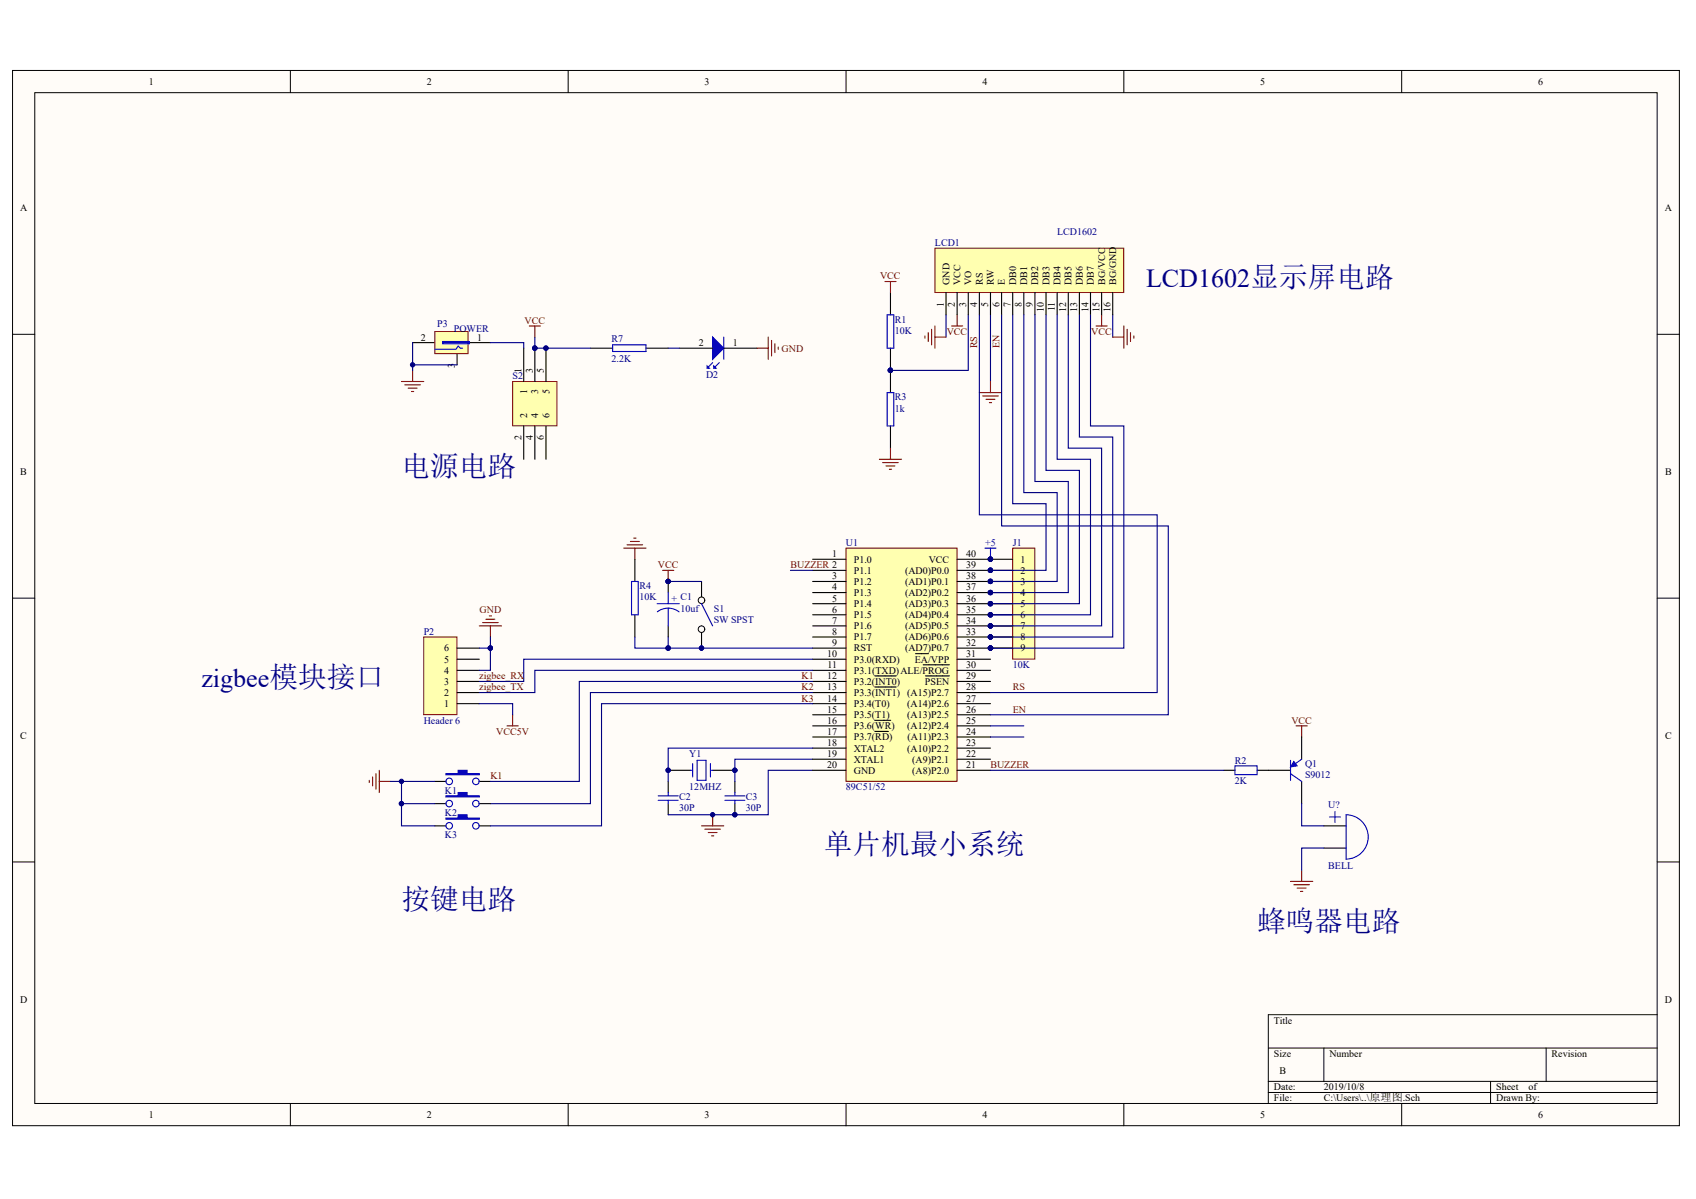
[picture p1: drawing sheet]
<svg xmlns="http://www.w3.org/2000/svg" width="297mm" height="210mm" viewBox="0 0 297 210" stroke-linecap="round" stroke-linejoin="round" font-family="sans-serif">
<g fill="#fffcf8" stroke="#000" stroke-width=".18">
<path d="M2.2 12.3h291.9v184.8h-291.9z"/>
<path d="M6.1 16.2h284.1v177h-284.1z"/>
</g>
<g fill="none" stroke="#000" stroke-width=".18">
<path d="M50.9 12.3v3.9M99.5 12.3v3.9M148.2 12.3v3.9M196.8 12.3v3.9M245.5 12.3v3.9M2.2 58.5h3.9M290.3 58.5h3.8M2.2 104.7h3.9M290.3 104.7h3.8M2.2 150.9h3.9M290.3 150.9h3.8M290.3 177.6h-68.2v15.6"/>
<path d="M50.9 193.2v3.9M99.5 193.2v3.9M148.2 193.2v3.9M196.8 193.2v3.9M222.1 183.5h68.2M222.1 189.3h68.2M222.1 191.3h68.2M231.9 183.5v5.8M245.5 193.2v3.9M261.1 189.3v3.9M270.8 183.5v5.8"/>
</g>
<path d="M117 101.8v1.9M117 109.6v1.9M117 136.8v1.9M128.7 136.8v1.9M117 140.7v1.9M128.7 140.7v1.9" fill="none" stroke="#000" stroke-width=".19"/>
<g fill="none" stroke="#00f" stroke-width=".19">
<path d="M115.1 105.7h3.9M117 106.5l1.2 .2 .7 .4M117 106.5l-1.2 .2-.7 .4M117 103.7v2M117 106.5v3.1M115.3 139.3h3.5M117 138.7v.6M127 139.3h3.5M128.7 138.7v.6M115.3 140.1h3.5M117 140.1v.6M127 140.1h3.5"/>
<path d="M128.7 140.1v.6"/>
</g>
<g fill="#000080" stroke="#000080" stroke-width=".18">
<circle cx="128.7" cy="142.6" r=".38"/>
<circle cx="117" cy="101.8" r=".38"/>
</g>
<path d="M177.4 96h3.8v19.4h-3.8z" fill="#ffffb0" stroke="#800000" stroke-width=".18"/>
<g fill="none" stroke="#000" stroke-width=".19">
<path d="M72.3 60h3.9M82 60h3.9M156 51.2v3.9M80.1 61.9v2M156 61v7.7M156 74.6v3.9M111.2 97.9v3.9M173.5 97.9h3.9M173.5 99.9h3.9M111.2 107.6v3.9M173.5 101.8h3.9M173.5 103.7h3.9"/>
<path d="M173.5 105.7h3.9M173.5 107.6h3.9M173.5 109.6h3.9M173.5 111.5h3.9M173.5 113.5h3.9M117 134.9h3.9M124.8 134.9h3.9"/>
</g>
<g fill="#000080" stroke="#000080" stroke-width=".18">
<circle cx="173.5" cy="97.9" r=".38"/>
<circle cx="173.5" cy="99.8" r=".38"/>
<circle cx="173.5" cy="101.8" r=".38"/>
<circle cx="173.5" cy="103.7" r=".38"/>
<circle cx="173.5" cy="105.7" r=".38"/>
<circle cx="173.5" cy="107.6" r=".38"/>
<circle cx="173.5" cy="109.6" r=".38"/>
<circle cx="173.5" cy="111.5" r=".38"/>
<circle cx="173.5" cy="113.5" r=".38"/>
<circle cx="117" cy="134.8" r=".38"/>
<circle cx="128.7" cy="134.8" r=".38"/>
<circle cx="117" cy="113.5" r=".38"/>
<circle cx="155.9" cy="64.8" r=".38"/>
</g>
<path d="M155.4 55.1h1.1v5.9h-1.1zM155.4 68.7h1.1v5.9h-1.1zM172.5 96h1.9M173.5 96v1.9M110.6 101.8h1.2v5.8h-1.2zM120.9 134.9h.4M121.3 133.7v2.3M122.1 133.1h1.5v3.5h-1.5zM124.4 133.7v2.3M124.4 134.9h.4" fill="none" stroke="#00f" stroke-width=".19"/>
<path d="M165.7 55.1v3.9M173.5 55.1v11.7M194.9 55.1v3.9M117 113.5h25.3M142.3 132.9h-13.6v3.9M142.3 134.9h-7.8v7.7h-17.5" fill="none" stroke="#000080" stroke-width=".19"/>
<path d="M76.2 58h5.8v3.9h-5.8z" fill="#ffffb0" stroke="#800000" stroke-width=".18"/>
<path d="M77.5 59.8h4.7v.4h-4.7zM77.5 60h4.7M81 61h-.4l-.4-.4-.3 .5h-3.7" fill="none" stroke="#00f" stroke-width=".19"/>
<path d="M89.8 66.8h7.7v7.7h-7.7z" fill="#ffffb0" stroke="#800000" stroke-width=".18"/>
<path d="M91.7 61v5.8M91.7 74.6v5.8M93.7 61v5.8M93.7 74.6v5.8M95.6 61v5.8M95.6 74.6v5.8" fill="none" stroke="#000" stroke-width=".19"/>
<g fill="#000080" stroke="#000080" stroke-width=".18">
<circle cx="93.7" cy="60.9" r=".38"/>
<circle cx="95.6" cy="60.9" r=".38"/>
<circle cx="72.3" cy="63.9" r=".38"/>
</g>
<path d="M72.3 63.9h7.8" fill="none" stroke="#000080" stroke-width=".19"/>
<path d="M148.2 96h19.4v40.8h-19.4z" fill="#ffffb0" stroke="#800000" stroke-width=".18"/>
<g fill="none" stroke="#000" stroke-width=".19">
<path d="M142.3 97.9h5.9M142.3 99.9h5.9M167.6 97.9h5.9M167.6 99.9h5.9M122.9 101.8v3.9M142.3 101.8h5.9M142.3 103.7h5.9M142.3 105.7h5.9M142.3 107.6h5.9M142.3 109.6h5.9M142.3 111.5h5.9M142.3 113.5h5.9"/>
<path d="M142.3 115.4h5.9M142.3 117.4h5.9M142.3 119.3h5.9M153.2 118.3h3.7M160.4 114.4h2.2M161.7 116.4h4.6M162.1 118.3h4.2M167.6 101.8h5.9M167.6 103.7h5.9M167.6 105.7h5.9M167.6 107.6h5.9M167.6 109.6h5.9"/>
<path d="M167.6 111.5h5.9M167.6 113.5h5.9M167.6 115.4h5.9M167.6 117.4h5.9M167.6 119.3h5.9M142.3 121.2h5.9M142.3 123.2h5.9M142.3 125.1h5.9M142.3 127.1h5.9M142.3 129h5.9M142.3 131h5.9M142.3 132.9h5.9"/>
<path d="M142.3 134.9h5.9M153.2 126.1h2.8M153.2 120.3h3.7M153.2 128h2.4M167.6 121.2h5.9M167.6 123.2h5.9M167.6 125.1h5.9M167.6 127.1h5.9M167.6 129h5.9M167.6 131h5.9M167.6 132.9h5.9M167.6 134.9h5.9"/>
</g>
<g fill="#000080" stroke="#000080" stroke-width=".18">
<circle cx="173.5" cy="113.5" r=".38"/>
<circle cx="173.5" cy="111.5" r=".38"/>
<circle cx="173.5" cy="109.6" r=".38"/>
<circle cx="173.5" cy="107.6" r=".38"/>
<circle cx="173.5" cy="105.7" r=".38"/>
<circle cx="173.5" cy="103.7" r=".38"/>
<circle cx="173.5" cy="101.8" r=".38"/>
<circle cx="173.5" cy="99.8" r=".38"/>
<circle cx="173.5" cy="97.9" r=".38"/>
</g>
<circle cx="122.9" cy="105.1" r=".57" fill="#fffcf8" stroke="#000" stroke-width=".18"/>
<path d="M122.9 109.6v3.9" fill="none" stroke="#000" stroke-width=".19"/>
<circle cx="122.9" cy="110.1" r=".57" fill="#fffcf8" stroke="#000" stroke-width=".18"/>
<g fill="#000080" stroke="#000080" stroke-width=".18">
<circle cx="122.9" cy="113.5" r=".38"/>
<circle cx="117" cy="101.8" r=".38"/>
<circle cx="124.8" cy="142.6" r=".38"/>
<circle cx="155.9" cy="64.8" r=".38"/>
</g>
<path d="M122.9 105.7l1.9 3.9" fill="none" stroke="#00f" stroke-width=".19"/>
<path d="M72.3 60v4.8M85.9 60h5.8v1M169.6 55.1v9.7h-13.6M117 101.8h5.9M142.3 131h-25.3v5.8M173.5 127.1h5.8M173.5 129h5.8" fill="none" stroke="#000080" stroke-width=".19"/>
<g fill="none" stroke="#800000" stroke-width=".19">
<path d="M92.7 57.1h1.9M93.7 57.1v1.9M155 49.3h1.9M156 49.3v1.9M162 58.8v.4M162.6 58.2v1.6M163.2 57.6v2.8M163.7 57.1v3.9M163.7 59h2M166.7 57.1h1.9M167.6 55.1v2M192 57.1h1.9"/>
<path d="M192.9 55.1v2M194.9 59h1.9M196.8 57.1v3.9M197.4 57.6v2.8M198 58.2v1.6M198.6 58.8v.4M70.3 66.8h3.9M70.9 67.4h2.7M71.5 68h1.5M72.1 68.5h.4M72.3 64.8v2M156 78.5v1.9"/>
<path d="M171.5 68.7h3.9M172.1 69.3h2.7M172.7 69.9h1.6M173.3 70.5h.4M173.5 66.8v1.9M109.2 96h3.9M109.8 95.4h2.8M110.4 94.8h1.6M111 94.2h.4M111.2 96v1.9M116.1 99.9h1.9M117 99.9v1.9"/>
<path d="M154 80.4h3.9M154.6 81h2.7M155.2 81.6h1.5M155.8 82.2h.4M64.7 136.6v.4M65.3 136v1.6M65.8 135.4v2.8M66.4 134.9v3.8M66.4 136.8h2M122.9 144.6h3.9M123.5 145.2h2.7M124 145.7h1.6"/>
<path d="M124.6 146.3h.4M124.8 142.6v2"/>
</g>
<path d="M74.2 111.5h5.8v13.6h-5.8z" fill="#ffffb0" stroke="#800000" stroke-width=".18"/>
<path d="M80.1 119.3h3.8M80.1 117.4h3.8M80.1 115.4h3.8M80.1 113.5h3.8M76.2 136.8h1.9M80.1 123.2h3.8M80.1 121.2h3.8M83.9 136.8h2" fill="none" stroke="#000" stroke-width=".19"/>
<path d="M83.9 109.6h3.9M84.5 109h2.8M85.1 108.4h1.6M85.7 107.8h.4M85.9 109.6v1.9M88.8 127.1h2M89.8 125.1v2" fill="none" stroke="#800000" stroke-width=".19"/>
<path d="M142.3 117.4h-48.6v3.8h-9.8M142.3 115.4h-50.6v3.9h-7.8M142.3 119.3h-40.8v17.5h-15.6M83.9 123.2h5.9v1.9" fill="none" stroke="#000080" stroke-width=".19"/>
<path d="M78.1 135.4h2.1v-.5h1.6v.5h2.1v.2h-5.8z" fill-rule="evenodd" fill="#00f" stroke="#00f" stroke-width=".19"/>
<g fill="none" stroke="#00f" stroke-width=".19">
<circle cx="78.7" cy="136.8" r=".57"/>
<circle cx="83.3" cy="136.8" r=".57"/>
</g>
<path d="M163.7 43.5h33.1v7.7h-33.1z" fill="#ffffb0" stroke="#800000" stroke-width=".18"/>
<g fill="none" stroke="#000" stroke-width=".19">
<path d="M165.7 51.2v3.9M167.6 51.2v3.9M169.6 51.2v3.9M171.5 51.2v3.9M173.5 51.2v3.9M175.4 51.2v3.9M177.4 51.2v3.9M179.3 51.2v3.9M181.3 51.2v3.9M183.2 51.2v3.9M185.2 51.2v3.9M187.1 51.2v3.9"/>
<path d="M189 51.2v3.9M191 51.2v3.9M192.9 51.2v3.9M194.9 51.2v3.9M103.4 61h3.9M113.1 61h3.9M119 61h5.8M126.8 61h5.8M214.3 134.9h2M220.2 134.9h5.8M228 129v3.9M228 136.8v3.9"/>
<path d="M76.2 140.7h1.9M76.2 144.6h1.9M83.9 140.7h2M83.9 144.6h2M231.9 144.6h3.9M231.9 148.5h3.9"/>
</g>
<g fill="none" stroke="#000080" stroke-width=".19">
<path d="M93.7 59v2h9.7M171.5 55.1v35h31.2v31.1h-29.2M175.4 55.1v37h29.2v33h-31.1M177.4 55.1v33.1h5.8v11.7h-9.7M179.3 55.1v31.1h5.9v15.6h-11.7M181.3 55.1v29.2h5.8v19.4h-13.6M183.2 55.1v27.2h5.8v23.4h-15.5M185.2 55.1v25.3h5.8v27.2h-17.5M187.1 55.1v23.4h5.8v31.1h-19.4M189 55.1v21.4h5.9v35h-21.4M191 55.1v19.5h5.8v38.9h-23.3M117 61h2"/>
<path d="M138.4 99.9h3.9M83.9 113.5h2M85.9 113.5v3.9h-2M85.9 111.5v2M111.2 111.5v2h5.8v-2M68.4 136.8h7.8M70.3 136.8v3.9h5.9M142.3 121.2h-38.9v19.5h-17.5M142.3 123.2h-36.9v21.4h-19.5M173.5 134.9h40.8M70.3 140.7v3.9h5.9M228 140.7v3.9h3.9"/>
<path d="M231.9 148.5h-3.9v3.9"/>
</g>
<g fill="none" stroke="#00f" stroke-width=".19">
<path d="M126.8 59v3.9M107.3 60.4h5.8v1.1h-5.8zM124.8 63.5l-1 1M126 63.5l-1 1M216.3 134.1h3.9v1.5h-3.9zM226 133.1v3.5M226 135.4l2 1.4M228 132.9l-1.4 1M232.8 143h2M233.8 142.1v1.9M235.8 142.6a3.9 3.9 0 0 1 3.8 3.9 3.9 3.9 0 0 1-3.8 3.9z"/>
<circle cx="78.7" cy="144.6" r=".57"/>
<circle cx="78.7" cy="140.7" r=".57"/>
<circle cx="83.3" cy="144.6" r=".57"/>
<circle cx="83.3" cy="140.7" r=".57"/>
</g>
<g fill="#00f" stroke="#00f" stroke-width=".19">
<path d="M124.8 59l2 2-2 1.9z"/>
<path d="M125 64.1l.4 .4h-.4z"/>
<path d="M123.8 64.1l.4 .4h-.4z"/>
<path d="M78.1 139.3h2.1v-.6h1.6v.6h2.1v.2h-5.8z" fill-rule="evenodd"/>
<path d="M78.1 143.2h2.1v-.6h1.6v.6h2.1v.2h-5.8z" fill-rule="evenodd"/>
</g>
<path d="M134.5 59v3.9M135.1 59.6v2.7M132.6 61h1.9M135.7 60.2v1.5M136.3 60.8v.3M227 127.1h1.9M228 127.1v1.9M226 154.3h3.9M226.6 154.9h2.7M227.2 155.5h1.5M227.8 156.1h.4M228 152.4v1.9" fill="none" stroke="#800000" stroke-width=".19"/>
<g fill="#000080" stroke="#000080" stroke-width=".18">
<circle cx="93.7" cy="60.9" r=".38"/>
<circle cx="117" cy="113.5" r=".38"/>
<circle cx="173.5" cy="99.8" r=".38"/>
<circle cx="173.5" cy="101.8" r=".38"/>
<circle cx="173.5" cy="103.7" r=".38"/>
<circle cx="173.5" cy="105.7" r=".38"/>
<circle cx="173.5" cy="107.6" r=".38"/>
<circle cx="173.5" cy="109.6" r=".38"/>
<circle cx="173.5" cy="111.5" r=".38"/>
<circle cx="173.5" cy="113.5" r=".38"/>
<circle cx="70.3" cy="140.7" r=".38"/>
<circle cx="70.3" cy="136.8" r=".38"/>
<circle cx="85.9" cy="113.5" r=".38"/>
</g>
<path d="M226.6 133.3l.6 .8-1.2 .2z" fill="#00f" stroke="#00f" stroke-width=".18"/>
<g font-size="5" fill="#000080">
<text x="70.3" y="83.3">电源电路</text>
<text x="144.3" y="149.4">单片机最小系统</text>
<text x="70.3" y="159.2">按键电路</text>
<text x="220.2" y="163">蜂鸣器电路</text>
</g>
<g font-size="4.6" fill="#000080">
<text x="200.7" y="50.2">LCD1602显示屏电路</text>
<text x="35.3" y="120.3">zigbee模块接口</text>
</g>
<g font-size="1.8">
<text x="26.1" y="14.9">1</text>
<text x="74.7" y="14.9">2</text>
<text x="123.4" y="14.9">3</text>
<text x="172.1" y="14.9">4</text>
<text x="220.7" y="14.9">5</text>
<text x="269.4" y="14.9">6</text>
<text x="3.5" y="37">A</text>
<text x="291.6" y="37">A</text>
<text x="165.3" y="53.7" transform="rotate(-90 165.3 53.7)">1</text>
<text x="166.3" y="49.9" transform="rotate(-90 166.3 49.9)">GND</text>
<text x="167.3" y="53.7" transform="rotate(-90 167.3 53.7)">2</text>
<text x="168.2" y="49.9" transform="rotate(-90 168.2 49.9)">VCC</text>
<text x="169.2" y="53.7" transform="rotate(-90 169.2 53.7)">3</text>
<text x="170.2" y="49.9" transform="rotate(-90 170.2 49.9)">VO</text>
<text x="171.1" y="53.7" transform="rotate(-90 171.1 53.7)">4</text>
<text x="172.1" y="49.9" transform="rotate(-90 172.1 49.9)">RS</text>
<text x="173.1" y="53.7" transform="rotate(-90 173.1 53.7)">5</text>
<text x="174.1" y="49.9" transform="rotate(-90 174.1 49.9)">RW</text>
<text x="175" y="53.7" transform="rotate(-90 175 53.7)">6</text>
<text x="176" y="49.9" transform="rotate(-90 176 49.9)">E</text>
<text x="177" y="53.7" transform="rotate(-90 177 53.7)">7</text>
<text x="178" y="49.9" transform="rotate(-90 178 49.9)">DB0</text>
<text x="178.9" y="53.7" transform="rotate(-90 178.9 53.7)">8</text>
<text x="179.9" y="49.9" transform="rotate(-90 179.9 49.9)">DB1</text>
<text x="180.9" y="53.7" transform="rotate(-90 180.9 53.7)">9</text>
<text x="181.9" y="49.9" transform="rotate(-90 181.9 49.9)">DB2</text>
<text x="183.8" y="49.9" transform="rotate(-90 183.8 49.9)">DB3</text>
<text x="185.7" y="49.9" transform="rotate(-90 185.7 49.9)">DB4</text>
<text x="187.7" y="49.9" transform="rotate(-90 187.7 49.9)">DB5</text>
<text x="189.6" y="49.9" transform="rotate(-90 189.6 49.9)">DB6</text>
<text x="191.6" y="49.9" transform="rotate(-90 191.6 49.9)">DB7</text>
<text x="193.5" y="49.9" transform="rotate(-90 193.5 49.9)">BG/VCC</text>
<text x="195.5" y="49.9" transform="rotate(-90 195.5 49.9)">BG/GND</text>
<text x="73.7" y="59.6">2</text>
<text x="83.5" y="59.6">1</text>
<text x="182.8" y="54.5" transform="rotate(-90 182.8 54.5)">10</text>
<text x="184.8" y="54.5" transform="rotate(-90 184.8 54.5)">11</text>
<text x="186.7" y="54.5" transform="rotate(-90 186.7 54.5)">12</text>
<text x="188.7" y="54.5" transform="rotate(-90 188.7 54.5)">13</text>
<text x="190.6" y="54.5" transform="rotate(-90 190.6 54.5)">14</text>
<text x="192.6" y="54.5" transform="rotate(-90 192.6 54.5)">15</text>
<text x="194.5" y="54.5" transform="rotate(-90 194.5 54.5)">16</text>
<text x="79.7" y="64.4" transform="rotate(-90 79.7 64.4)">3</text>
<text x="91.3" y="65.2" transform="rotate(-90 91.3 65.2)">1</text>
<text x="93.3" y="65.2" transform="rotate(-90 93.3 65.2)">3</text>
<text x="95.2" y="65.2" transform="rotate(-90 95.2 65.2)">5</text>
<text x="122.4" y="60.6">2</text>
<text x="128.3" y="60.6">1</text>
<text x="92.3" y="69" transform="rotate(-90 92.3 69)">1</text>
<text x="94.3" y="69" transform="rotate(-90 94.3 69)">3</text>
<text x="96.2" y="69" transform="rotate(-90 96.2 69)">5</text>
<text x="91.3" y="77" transform="rotate(-90 91.3 77)">2</text>
<text x="92.3" y="73.2" transform="rotate(-90 92.3 73.2)">2</text>
<text x="93.3" y="77" transform="rotate(-90 93.3 77)">4</text>
<text x="94.3" y="73.2" transform="rotate(-90 94.3 73.2)">4</text>
<text x="95.2" y="77" transform="rotate(-90 95.2 77)">6</text>
<text x="96.2" y="73.2" transform="rotate(-90 96.2 73.2)">6</text>
<text x="3.5" y="83.2">B</text>
<text x="291.6" y="83.2">B</text>
<text x="145.7" y="97.5">1</text>
<text x="145.7" y="101.4">3</text>
<text x="149.5" y="98.5">P1.0</text>
<text x="149.5" y="100.4">P1.1</text>
<text x="158.5" y="100.4">(AD0)P0.0</text>
<text x="162.7" y="98.5">VCC</text>
<text x="169.2" y="101.4">38</text>
<text x="169.2" y="99.5">39</text>
<text x="169.2" y="97.5">40</text>
<text x="178.7" y="98.5">1</text>
<text x="178.7" y="100.4">2</text>
<text x="145.7" y="103.4">4</text>
<text x="145.7" y="105.3">5</text>
<text x="145.7" y="107.3">6</text>
<text x="149.5" y="102.4">P1.2</text>
<text x="149.5" y="104.3">P1.3</text>
<text x="149.5" y="106.3">P1.4</text>
<text x="158.5" y="106.3">(AD3)P0.3</text>
<text x="158.5" y="104.3">(AD2)P0.2</text>
<text x="158.5" y="102.4">(AD1)P0.1</text>
<text x="169.2" y="107.3">35</text>
<text x="169.2" y="105.3">36</text>
<text x="169.2" y="103.4">37</text>
<text x="178.7" y="102.4">3</text>
<text x="178.7" y="104.3">4</text>
<text x="178.7" y="106.3">5</text>
<text x="145.7" y="109.2">7</text>
<text x="145.7" y="111.1">8</text>
<text x="145.7" y="113.1">9</text>
<text x="149.5" y="108.2">P1.5</text>
<text x="149.5" y="110.2">P1.6</text>
<text x="149.5" y="112.1">P1.7</text>
<text x="158.5" y="112.1">(AD6)P0.6</text>
<text x="158.5" y="110.2">(AD5)P0.5</text>
<text x="158.5" y="108.2">(AD4)P0.4</text>
<text x="169.2" y="113.1">32</text>
<text x="169.2" y="111.1">33</text>
<text x="169.2" y="109.2">34</text>
<text x="178.7" y="108.2">6</text>
<text x="178.7" y="110.2">7</text>
<text x="178.7" y="112.1">8</text>
<text x="77.8" y="119.9">3</text>
<text x="77.8" y="118">4</text>
<text x="77.8" y="116">5</text>
<text x="77.8" y="114">6</text>
<text x="144.9" y="115">10</text>
<text x="144.9" y="118.9">12</text>
<text x="144.9" y="117">11</text>
<text x="149.5" y="114">RST</text>
<text x="149.5" y="116">P3.0(RXD)</text>
<text x="149.5" y="118">P3.1(TXD)ALE/PROG</text>
<text x="149.5" y="119.9">P3.2(INT0)</text>
<text x="158.5" y="114">(AD7)P0.7</text>
<text x="160.2" y="116">EA/VPP</text>
<text x="162" y="119.9">PSEN</text>
<text x="169.2" y="118.9">29</text>
<text x="169.2" y="117">30</text>
<text x="169.2" y="115">31</text>
<text x="178.7" y="114">9</text>
<text x="77.8" y="123.8">1</text>
<text x="77.8" y="121.8">2</text>
<text x="144.9" y="120.9">13</text>
<text x="144.9" y="122.8">14</text>
<text x="144.9" y="124.8">15</text>
<text x="149.5" y="121.8">P3.3(INT1) (A15)P2.7</text>
<text x="149.5" y="123.8">P3.4(T0)</text>
<text x="149.5" y="125.7">P3.5(T1)</text>
<text x="158.9" y="125.7">(A13)P2.5</text>
<text x="158.9" y="123.8">(A14)P2.6</text>
<text x="169.2" y="124.8">26</text>
<text x="169.2" y="122.8">27</text>
<text x="169.2" y="120.9">28</text>
<text x="3.5" y="129.4">C</text>
<text x="144.9" y="126.7">16</text>
<text x="144.9" y="128.6">17</text>
<text x="144.9" y="130.6">18</text>
<text x="149.5" y="127.7">P3.6(WR)</text>
<text x="149.5" y="129.6">P3.7(RD)</text>
<text x="149.5" y="131.6">XTAL2</text>
<text x="158.9" y="131.6">(A10)P2.2</text>
<text x="158.9" y="127.7">(A12)P2.4</text>
<text x="159" y="129.6">(A11)P2.3</text>
<text x="169.2" y="130.6">23</text>
<text x="169.2" y="128.6">24</text>
<text x="169.2" y="126.7">25</text>
<text x="291.6" y="129.4">C</text>
<text x="144.9" y="132.5">19</text>
<text x="144.9" y="134.5">20</text>
<text x="149.5" y="133.5">XTAL1</text>
<text x="149.5" y="135.5">GND</text>
<text x="159.8" y="135.5">(A8)P2.0</text>
<text x="159.8" y="133.5">(A9)P2.1</text>
<text x="169.2" y="134.5">21</text>
<text x="169.2" y="132.5">22</text>
<text x="3.5" y="175.6">D</text>
<text x="223.1" y="179.2">Title</text>
<text x="291.6" y="175.6">D</text>
<text x="223.1" y="185">Size</text>
<text x="232.8" y="185">Number</text>
<text x="271.8" y="185">Revision</text>
<text x="223.1" y="190.9">Date:</text>
<text x="224.1" y="187.9">B</text>
<text x="231.9" y="190.9">2019/10/8</text>
<text x="262" y="190.9">Sheet</text>
<text x="267.7" y="190.9">of</text>
<text x="26.1" y="195.7">1</text>
<text x="74.7" y="195.7">2</text>
<text x="123.4" y="195.7">3</text>
<text x="172.1" y="195.7">4</text>
<text x="220.7" y="195.7">5</text>
<text x="223.1" y="192.8">File:</text>
<text x="231.9" y="192.8">C:\Users\..\原理图.Sch</text>
<text x="262" y="192.8">Drawn By:</text>
<text x="269.4" y="195.7">6</text>
</g>
<g font-size="1.8" fill="#000080">
<text x="185.1" y="41.1">LCD1602</text>
<text x="163.8" y="43.1">LCD1</text>
<text x="76.6" y="57.3">P3</text>
<text x="79.5" y="58">POWER</text>
<text x="107.1" y="59.8">R7</text>
<text x="156.7" y="56.5">R1</text>
<text x="156.7" y="58.4">10K</text>
<text x="107.1" y="63.3">2.2K</text>
<text x="89.8" y="66.4">S2</text>
<text x="123.7" y="66.2">D2</text>
<text x="156.7" y="70.1">R3</text>
<text x="156.7" y="72">1k</text>
<text x="148.2" y="95.6">U1</text>
<text x="177.4" y="95.6">J1</text>
<text x="112" y="103.2">R4</text>
<text x="112" y="105.1">10K</text>
<text x="117.6" y="105.3">+ C1</text>
<text x="119.2" y="107.1">10uf</text>
<text x="125" y="107.1">S1</text>
<text x="74.2" y="111.1">P2</text>
<text x="125" y="109">SW SPST</text>
<text x="177.4" y="117">10K</text>
<text x="74.2" y="126.7">Header 6</text>
<text x="120.7" y="132.5">Y1</text>
<text x="216.3" y="137.2">2K</text>
<text x="216.3" y="133.7">R2</text>
<text x="228.6" y="134.3">Q1</text>
<text x="228.6" y="136.2">S9012</text>
<text x="77.9" y="139">K1</text>
<text x="77.9" y="142.8">K2</text>
<text x="119" y="140.1">C2</text>
<text x="119" y="142.1">30P</text>
<text x="120.7" y="138.4">12MHZ</text>
<text x="130.7" y="140.1">C3</text>
<text x="130.7" y="142.1">30P</text>
<text x="148.2" y="138.4">89C51/52</text>
<text x="232.6" y="141.5">U?</text>
<text x="77.9" y="146.7">K3</text>
<text x="232.6" y="152.2">BELL</text>
</g>
<g font-size="1.8" fill="#800000">
<text x="154.1" y="48.9">VCC</text>
<text x="91.9" y="56.7">VCC</text>
<text x="165.8" y="58.6">VCC</text>
<text x="191.1" y="58.6">VCC</text>
<text x="136.9" y="61.6">GND</text>
<text x="171.1" y="61" transform="rotate(-90 171.1 61)">RS</text>
<text x="175" y="61" transform="rotate(-90 175 61)">EN</text>
<text x="115.2" y="99.5">VCC</text>
<text x="138.4" y="99.5">BUZZER 2</text>
<text x="84" y="107.3">GND</text>
<text x="83.9" y="118.9">zigbee_RX</text>
<text x="140.4" y="118.9">K1</text>
<text x="83.9" y="120.9">zigbee_TX</text>
<text x="140.4" y="120.9">K2</text>
<text x="140.4" y="122.8">K3</text>
<text x="177.4" y="120.9">RS</text>
<text x="177.4" y="124.8">EN</text>
<text x="86.9" y="128.6">VCC5V</text>
<text x="226.2" y="126.7">VCC</text>
<text x="85.9" y="136.4">K1</text>
<text x="173.5" y="134.5">BUZZER</text>
</g>
<text font-size="1.8" fill="#00f" x="172.5" y="95.6">+5</text>
</svg>
